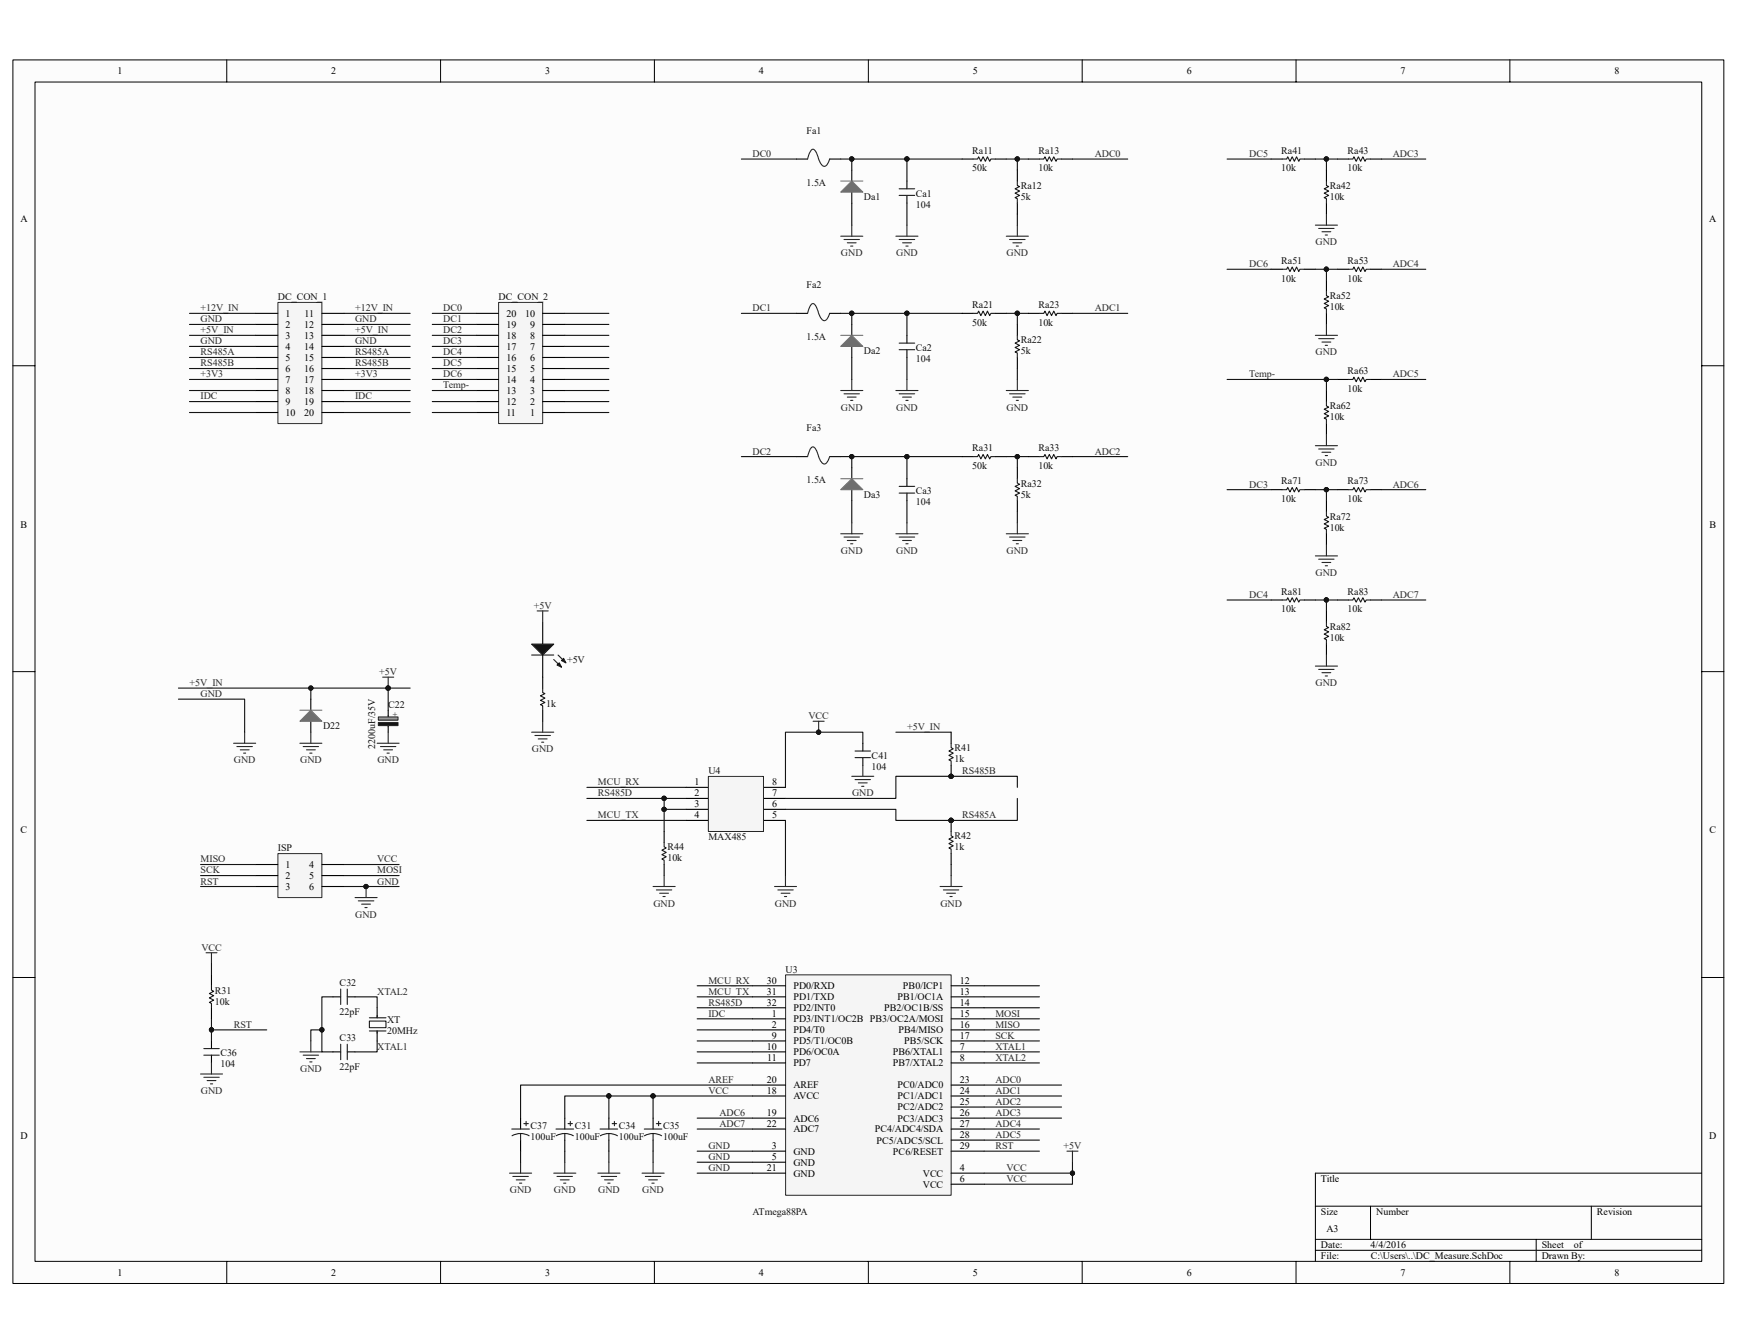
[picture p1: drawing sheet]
<svg xmlns="http://www.w3.org/2000/svg" width="279mm" height="216mm" viewBox="0 0 279 216" stroke-linecap="round" stroke-linejoin="round" font-family="sans-serif">
<path d="M2.1 9.7h275.2v196.6h-275.2z" fill="#fcfcfc"/>
<path d="M2.1 9.6h275.2v196.7h-275.2z" fill="none" stroke="#000" stroke-width=".16"/>
<path d="M5.7 13.2h268v189.6h-268z" fill="#fcfcfc"/>
<g fill="none" stroke="#000" stroke-width=".16">
<path d="M5.6 13.2h268.1v189.6h-268.1zM36.5 9.6v3.6M70.9 9.6v3.6M105.3 9.6v3.6M139.7 9.6v3.6M174.1 9.6v3.6M208.5 9.6v3.6M242.9 9.6v3.6M2.1 58.8h3.5M273.7 58.8h3.6M2.1 108h3.5M273.7 108h3.6"/>
<path d="M2.1 157.1h3.5M273.7 157.1h3.6M211.6 193.9h62.1M211.6 199.2h62.1M220.5 193.9v5.3M247.1 199.2v3.6M256 193.9v5.3M273.7 188.6h-62.1v14.2M36.5 202.8v3.5M70.9 202.8v3.5M105.3 202.8v3.5M139.7 202.8v3.5"/>
<path d="M174.1 202.8v3.5M208.5 202.8v3.5M211.6 201h62.1M242.9 202.8v3.5"/>
</g>
<path d="M126.4 156.7h26.6v35.5h-26.6z" fill="#f5f5f5"/>
<path d="M126.4 156.7h26.6v35.5h-26.6z" fill="none" stroke="#262626" stroke-width=".16"/>
<g fill="none" stroke="#000" stroke-width=".18">
<path d="M121 158.5h5.3M153 158.5h5.3M53.6 160.3h1.2M53.6 169.1h1.2M55.9 160.3h1.2M55.9 169.1h1.2M60.7 162v1.6M60.7 165.7v1.6M90.8 179.7v1.8M97.9 179.7v1.8M105.1 179.7v1.8M121 160.3h5.3"/>
<path d="M121 162h5.3M121 163.8h5.3M121 165.6h5.3M121 167.3h5.3M121 169.1h5.3M121 170.9h5.3M121 174.4h5.3M121 176.2h5.3M121 179.7h5.3M153 160.3h5.3M153 162h5.3M153 163.8h5.3"/>
<path d="M153 165.6h5.3M153 167.3h5.3M153 169.1h5.3M153 170.9h5.3M153 174.4h5.3M153 176.2h5.3M153 179.7h5.3M153 178h5.3M90.8 183.3v1.8M97.9 183.3v1.8M105.1 183.3v1.8M121 181.5h5.3"/>
<path d="M121 185.1h5.3M121 188.6h5.3M121 186.8h5.3M153 181.5h5.3M153 183.3h5.3M153 185.1h5.3M153 188.6h5.3M153 190.4h5.3"/>
</g>
<g fill="none" stroke="#0e0e0e" stroke-width=".18">
<path d="M112.1 158.5h8.9M158.3 158.5h8.9M50 167.3v-1.7h1.8v3.5h1.8M53.6 160.3h-1.8v5.3M57.1 160.3h3.6v1.7M60.7 167.3v1.8h-3.6M112.1 160.3h8.9M112.1 162h8.9M112.1 163.8h8.9M112.1 165.6h8.9M112.1 169.1h8.9M112.1 170.9h8.9"/>
<path d="M112.1 167.3h8.9M112.1 179.7h8.9M158.3 160.3h8.9M158.3 162h8.9M158.3 163.8h8.9M158.3 165.6h8.9M158.3 169.1h8.9M158.3 170.9h8.9M90.8 185.1v1.7M97.9 185.1v1.7M105.1 185.1v1.7M112.1 181.5h8.9"/>
<path d="M112.1 185.1h8.9M112.1 186.8h8.9M112.1 188.6h8.9M158.3 181.5h8.9M158.3 185.1h8.9M158.3 183.3h8.9M172.5 186.8v1.8h-14.2M172.5 188.6v1.8h-14.2"/>
</g>
<g fill="none" stroke="#262626" stroke-width=".18">
<path d="M48.2 169.1h3.6M48.8 169.6h2.4M49.3 170.2h1.4M49.8 170.7h.4M50 167.3v1.8M89.1 188.6h3.5M89.6 189.1h2.5M90.1 189.7h1.4M90.7 190.2h.3M90.8 186.8v1.8M96.2 188.6h3.5M96.7 189.1h2.5"/>
<path d="M97.2 189.7h1.5M97.8 190.2h.3M97.9 186.8v1.8M103.3 188.6h3.5M103.8 189.1h2.5M104.3 189.7h1.4M104.9 190.2h.3M105.1 186.8v1.8"/>
</g>
<g fill="none" stroke="#1c1c1c" stroke-width=".18">
<path d="M54.8 159v2.5M55.9 159v2.5M54.8 167.9v2.4M55.9 167.9v2.4M59.4 164.1h2.7v1.1h-2.7zM59.4 165.7h2.7M59.4 163.6h2.7M60.7 163.3v.3M60.7 165.7v.4M89.4 181.5h2.9M89.5 182.6l.6-.3 .7-.1 .8 .1 .6 .3M90.8 182.2v1.1"/>
<path d="M91.4 180.6h.7M91.7 180.3v.7M96.5 181.5h2.9M96.6 182.6l.6-.3 .7-.1 .8 .1 .6 .3M97.9 182.2v1.1M98.5 180.6h.7M98.8 180.3v.7M103.6 181.5h2.9M103.7 182.6l.6-.3 .7-.1 .8 .1 .6 .3M105.1 182.2v1.1M105.6 180.6h.7M105.9 180.3v.7"/>
</g>
<g fill="#0e0e0e" stroke="#0e0e0e" stroke-width=".16">
<circle cx="51.8" cy="165.6" r=".34"/>
<circle cx="172.5" cy="188.6" r=".34"/>
</g>
<path d="M44.7 137.2h7.1v7.1h-7.1z" fill="#f5f5f5"/>
<path d="M44.7 137.2h7.1v7.1h-7.1z" fill="none" stroke="#262626" stroke-width=".16"/>
<path d="M62.4 114.2v1.4M62.4 116.3v1.4M41.1 139h3.6M51.8 139h3.5M41.1 140.8h3.6M41.1 142.5h3.6M51.8 140.8h3.5M51.8 142.5h3.5" fill="none" stroke="#000" stroke-width=".18"/>
<path d="M32.3 139h8.8M55.3 139h8.9M32.3 140.8h8.8M32.3 142.5h8.8M55.3 140.8h8.9M55.3 142.5h8.9M158.3 167.3h8.9" fill="none" stroke="#0e0e0e" stroke-width=".18"/>
<circle cx="58.9" cy="142.5" r=".35" fill="#0e0e0e" stroke="#0e0e0e" stroke-width=".16"/>
<path d="M57.1 144.3h3.6M57.6 144.8h2.5M58.2 145.4h1.4M58.7 145.9h.4M58.9 142.5v1.8" fill="none" stroke="#262626" stroke-width=".18"/>
<path d="M60.9 115.3h3.1v.5h-3.1z" fill="#969696"/>
<path d="M60.9 115.3h3.1v.5h-3.1z" fill="none" stroke="#262626" stroke-width=".16"/>
<path d="M60.9 116.2h3.1v.4h-3.1z" fill="#0e0e0e"/>
<path d="M60.9 116.1h3.1v.5h-3.1z" fill="none" stroke="#262626" stroke-width=".16"/>
<path d="M37.6 119.5h3.5M39.3 117.7v1.8M60.7 119.5h3.5M61.6 108.9h1.7M62.4 108.9v1.7M62.4 117.7v1.8M38.1 120h2.5M38.7 120.5h1.4M39.2 121.1h.3M61.2 120h2.5M61.7 120.5h1.4M62.3 121.1h.3" fill="none" stroke="#262626" stroke-width=".18"/>
<circle cx="62.4" cy="110.6" r=".35" fill="#0e0e0e" stroke="#0e0e0e" stroke-width=".16"/>
<path d="M50 112.4v1.8M50 116v1.7" fill="none" stroke="#000" stroke-width=".18"/>
<path d="M50 114.2l1.8 1.8h-3.6z" fill="#717171"/>
<path d="M48.2 114.2h3.6M50 114.2l1.8 1.8h-3.6z" fill="none" stroke="#717171" stroke-width=".18"/>
<path d="M48.2 119.5h3.6M50 117.7v1.8M48.8 120h2.4M49.3 120.5h1.4M49.8 121.1h.4" fill="none" stroke="#262626" stroke-width=".18"/>
<path d="M50 110.6v1.8" fill="none" stroke="#0e0e0e" stroke-width=".18"/>
<circle cx="50" cy="110.6" r=".34" fill="#0e0e0e" stroke="#0e0e0e" stroke-width=".16"/>
<path d="M87.3 100v3.5M87.3 105.3v3.6" fill="none" stroke="#000" stroke-width=".18"/>
<path d="M85.5 103.5h3.6l-1.8 1.8z" fill="#1c1c1c"/>
<path d="M85.5 103.5h3.6l-1.8 1.8zM89.1 106l1.2 1.3M89.8 105.3l1.2 1.3" fill="none" stroke="#1c1c1c" stroke-width=".18"/>
<path d="M90 106.6l.3 .7-.7-.4z" fill="#1c1c1c"/>
<path d="M90 106.6l.3 .7-.7-.4z" fill="none" stroke="#1c1c1c" stroke-width=".18"/>
<path d="M90.7 105.8l.3 .8-.7-.4z" fill="#1c1c1c"/>
<path d="M85.5 105.3h3.6M87.3 110.6v.7l.4 .2-.8 .4 .8 .3-.8 .4 .8 .3-.8 .4 .4 .2v.7M90.7 105.8l.3 .8-.7-.4z" fill="none" stroke="#1c1c1c" stroke-width=".18"/>
<path d="M87.3 108.9v1.7M87.3 114.2v1.8M110.4 126.6h3.5M110.4 128.4h3.5M110.4 130.1h3.5M110.4 131.9h3.5M115.2 127.5h1.9M122.8 126.6h3.5M122.8 128.4h3.5M122.8 130.1h3.5M122.8 131.9h3.5" fill="none" stroke="#000" stroke-width=".18"/>
<path d="M86.4 98.2h1.8M87.3 98.2v1.8M85.5 117.7h3.6M86 118.2h2.5M86.6 118.8h1.4M87.1 119.3h.4M87.3 116v1.7" fill="none" stroke="#262626" stroke-width=".18"/>
<path d="M114 124.8h8.8v8.9h-8.8z" fill="#f5f5f5"/>
<path d="M113.9 124.8h8.9v8.9h-8.9z" fill="none" stroke="#262626" stroke-width=".16"/>
<g fill="none" stroke="#262626" stroke-width=".18">
<path d="M130.8 116h1.8M131.7 116v1.7M137 124.8h3.5M137.5 125.3h2.5M138.1 125.9h1.4M138.6 126.4h.4M138.8 123v1.8M33.1 153.2h1.8M34 153.2v1.7M105.1 142.5h3.5M105.6 143.1h2.5M106.1 143.6h1.4"/>
<path d="M106.6 144.1h.4M106.8 140.8v1.7M124.6 142.5h3.5M125.1 143.1h2.5M125.6 143.6h1.5M126.2 144.1h.3M126.3 140.8v1.7M151.2 142.5h3.6M151.7 143.1h2.5M152.3 143.6h1.4M152.8 144.1h.4M153 140.8v1.7"/>
<path d="M32.3 172.7h3.5M32.8 173.2h2.5M33.3 173.7h1.4M33.8 174.2h.4M34 170.9v1.8M171.6 185.1h1.8M172.5 185.1v1.7"/>
</g>
<g fill="#0e0e0e" stroke="#0e0e0e" stroke-width=".16">
<circle cx="131.7" cy="117.7" r=".34"/>
<circle cx="153" cy="124.8" r=".35"/>
<circle cx="153" cy="131.9" r=".35"/>
<circle cx="106.8" cy="130.1" r=".35"/>
<circle cx="106.8" cy="128.3" r=".35"/>
<circle cx="62.4" cy="110.6" r=".35"/>
<circle cx="34" cy="165.6" r=".34"/>
</g>
<path d="M138.8 119.5v1.2M153 117.7v1.8M106.8 133.7v1.7M106.8 139v1.8M138.8 121.8v1.2M153 123v1.8M153 131.9v1.8M153 137.2v1.8M34 156.7v1.8M34 162v1.8M34 167.3v1.3M34 169.6v1.3" fill="none" stroke="#000" stroke-width=".18"/>
<path d="M153 119.5v.7l.3 .2-.7 .3 .7 .4-.7 .3 .7 .4-.7 .4 .4 .1v.7M106.8 135.4v.7l.4 .2-.7 .4 .7 .3-.7 .4 .7 .3-.7 .4 .3 .2v.7M137.5 121.8h2.5M137.5 120.7h2.5M153 133.7v.7l.3 .2-.7 .3 .7 .4-.7 .3 .7 .4-.7 .3 .4 .2v.7M34 158.5v.7l.4 .2-.7 .3 .7 .4-.7 .3 .7 .4-.7 .3 .3 .2v.7M32.8 169.6h2.5M32.8 168.6h2.5" fill="none" stroke="#1c1c1c" stroke-width=".18"/>
<g fill="none" stroke="#0e0e0e" stroke-width=".18">
<path d="M62.4 110.6v3.6M138.8 119.5v-1.8h-12.5v8.9M94.4 126.6h16M94.4 131.9h16M94.4 128.4h12.4M110.4 130.1h-3.6v3.6M110.4 128.4h-3.6v1.7M126.3 131.9v8.9M153 139v1.8M163.6 126.6v-1.8h-19.5v3.6h-17.8M163.6 128.4v3.5h-19.5v-1.8h-17.8M34 154.9v1.8"/>
<path d="M34 163.8v3.5M34 165.6h8.9"/>
</g>
<path d="M80.2 48.6h7.1v19.5h-7.1z" fill="#f5f5f5"/>
<path d="M80.2 48.6h7.1v19.5h-7.1z" fill="none" stroke="#262626" stroke-width=".16"/>
<g fill="none" stroke="#000" stroke-width=".18">
<path d="M76.6 59.2h3.6M76.6 57.5h3.6M76.6 55.7h3.6M76.6 53.9h3.6M76.6 52.2h3.6M76.6 50.4h3.6M87.3 59.2h3.5M87.3 57.5h3.5M87.3 55.7h3.5M87.3 53.9h3.5M87.3 52.2h3.5M87.3 50.4h3.5"/>
<path d="M76.6 66.3h3.6M76.6 64.6h3.6M76.6 62.8h3.6M76.6 61h3.6M87.3 66.3h3.5M87.3 64.6h3.5M87.3 62.8h3.5M87.3 61h3.5"/>
</g>
<g fill="none" stroke="#0e0e0e" stroke-width=".18">
<path d="M55.3 53.9h10.7M55.3 55.7h10.7M55.3 57.5h10.7M55.3 59.2h10.7M55.3 50.4h10.7M55.3 52.2h10.7M69.5 53.9h7.1M69.5 55.7h7.1M69.5 57.5h7.1M69.5 59.2h7.1M69.5 50.4h7.1M69.5 52.2h7.1"/>
<path d="M90.8 53.9h7.1M90.8 55.7h7.1M90.8 57.5h7.1M90.8 59.2h7.1M90.8 50.4h7.1M90.8 52.2h7.1M69.5 61h7.1M69.5 62.8h7.1M69.5 64.6h7.1M69.5 66.3h7.1M90.8 61h7.1M90.8 62.8h7.1"/>
<path d="M90.8 64.6h7.1M90.8 66.3h7.1M28.7 112.4h10.6v5.3"/>
</g>
<path d="M44.7 48.6h7.1v19.5h-7.1z" fill="#f5f5f5"/>
<path d="M44.7 48.6h7.1v19.5h-7.1z" fill="none" stroke="#262626" stroke-width=".16"/>
<g fill="none" stroke="#000" stroke-width=".18">
<path d="M128.1 25.6h1.8M133.5 25.6h1.7M137 27.3v1.8M137 30.9v1.8M41.1 50.4h3.6M41.1 52.2h3.6M41.1 53.9h3.6M41.1 55.7h3.6M41.1 57.5h3.6M41.1 59.2h3.6M51.8 50.4h3.5M51.8 52.2h3.5"/>
<path d="M51.8 53.9h3.5M51.8 55.7h3.5M51.8 57.5h3.5M51.8 59.2h3.5M41.1 61h3.6M41.1 62.8h3.6M41.1 64.6h3.6M41.1 66.3h3.6M51.8 61h3.5M51.8 62.8h3.5M51.8 64.6h3.5M51.8 66.3h3.5"/>
<path d="M83.7 179.7v1.8M83.7 183.3v1.8"/>
</g>
<g fill="none" stroke="#0e0e0e" stroke-width=".18">
<path d="M30.5 50.4h10.6M30.5 52.2h10.6M30.5 53.9h10.6M30.5 55.7h10.6M30.5 57.5h10.6M30.5 59.2h10.6M30.5 64.6h10.6M30.5 62.8h10.6M30.5 61h10.6M30.5 66.3h10.6M55.3 64.6h10.7M55.3 62.8h10.7"/>
<path d="M55.3 61h10.7M55.3 66.3h10.7M144.1 117.7h8.9M97.9 176.2v3.5M105.1 176.2v3.5M121 176.2h-30.2v3.5M121 174.4h-37.3v5.3M158.3 174.4h12.5M158.3 176.2h12.5M158.3 178h12.5M158.3 179.7h12.5M83.7 185.1v1.7"/>
</g>
<g fill="#0e0e0e" stroke="#0e0e0e" stroke-width=".16">
<circle cx="97.9" cy="176.2" r=".35"/>
<circle cx="105" cy="176.2" r=".35"/>
</g>
<path d="M82.3 181.5h2.9M82.4 182.6l.6-.3 .7-.1 .8 .1 .6 .3M83.7 182.2v1.1M84.3 180.6h.7M84.6 180.3v.7" fill="none" stroke="#1c1c1c" stroke-width=".18"/>
<path d="M129.9 25.6l.2-.6a1.33 1.33 0 0 1 .7-1 2.83 2.83 0 0 1 .9 1.6l.4 .8a.59 .59 0 0 0 .6 .4 .59 .59 0 0 0 .5-.6l.3-.6M82 188.6h3.5M82.5 189.1h2.5M83 189.7h1.5M83.6 190.2h.3M83.7 186.8v1.8" fill="none" stroke="#262626" stroke-width=".18"/>
<path d="M135.2 30.9l1.8-1.8 1.8 1.8z" fill="#717171"/>
<path d="M135.2 30.9l1.8-1.8 1.8 1.8zM135.2 29.1h3.6" fill="none" stroke="#717171" stroke-width=".18"/>
<path d="M145.9 29.1v1.3M145.9 31.4v1.3M128.1 50.4h1.8M133.5 50.4h1.7M137 52.2v1.7M137 55.7v1.8" fill="none" stroke="#000" stroke-width=".18"/>
<path d="M144.6 31.4h2.5M144.6 30.4h2.5" fill="none" stroke="#1c1c1c" stroke-width=".18"/>
<g fill="none" stroke="#262626" stroke-width=".18">
<path d="M135.2 38h3.6M135.8 38.5h2.4M136.3 39h1.4M136.8 39.6h.4M137 36.2v1.8M144.1 38h3.6M144.6 38.5h2.5M145.2 39h1.4M145.7 39.6h.4M145.9 36.2v1.8M161.9 38h3.5M162.4 38.5h2.5"/>
<path d="M162.9 39h1.5M163.5 39.6h.3M163.6 36.2v1.8M129.9 50.4l.2-.6a1.34 1.34 0 0 1 .7-1 2.89 2.89 0 0 1 .9 1.6l.4 .8a.59 .59 0 0 0 .6 .4 .59 .59 0 0 0 .5-.6l.3-.6"/>
</g>
<path d="M119.3 25.6h8.8M137 25.6v1.7M137 32.7v3.5M145.9 32.7v3.5M145.9 25.6v3.5M163.6 25.6v1.7M163.6 34.4v1.8M172.5 25.6h8.9" fill="none" stroke="#0e0e0e" stroke-width=".18"/>
<g fill="#0e0e0e" stroke="#0e0e0e" stroke-width=".16">
<circle cx="145.9" cy="25.6" r=".35"/>
<circle cx="137" cy="25.6" r=".35"/>
<circle cx="163.6" cy="25.6" r=".35"/>
</g>
<path d="M135.2 55.7l1.8-1.8 1.8 1.8z" fill="#717171"/>
<path d="M135.2 55.7l1.8-1.8 1.8 1.8zM135.2 53.9h3.6" fill="none" stroke="#717171" stroke-width=".18"/>
<path d="M145.9 53.9v1.3M145.9 56.2v1.3M128.1 73.4h1.8M133.5 73.4h1.7M137 75.2v1.8M137 78.7v1.8" fill="none" stroke="#000" stroke-width=".18"/>
<path d="M144.6 56.2h2.5M144.6 55.2h2.5" fill="none" stroke="#1c1c1c" stroke-width=".18"/>
<g fill="none" stroke="#262626" stroke-width=".18">
<path d="M129.9 73.4a2.53 2.53 0 0 1 .8-1.6h.1a2.6 2.6 0 0 1 .9 1.6 1.56 1.56 0 0 0 1 1.2 1.65 1.65 0 0 0 .8-1.2M135.2 62.8h3.6M135.8 63.3h2.4M136.3 63.8h1.4M136.8 64.4h.4M137 61v1.8M144.1 62.8h3.6M144.6 63.3h2.5M145.2 63.8h1.4M145.7 64.4h.4M145.9 61v1.8M161.9 62.8h3.5"/>
<path d="M162.4 63.3h2.5M162.9 63.8h1.5M163.5 64.4h.3M163.6 61v1.8"/>
</g>
<path d="M119.3 50.4h8.8M137 50.4v1.8M137 57.5v3.5M145.9 57.5v3.5M145.9 50.4v3.5M163.6 50.4v1.8M163.6 59.2v1.8M172.5 50.4h8.9" fill="none" stroke="#0e0e0e" stroke-width=".18"/>
<g fill="#0e0e0e" stroke="#0e0e0e" stroke-width=".16">
<circle cx="145.9" cy="50.4" r=".35"/>
<circle cx="137" cy="50.4" r=".35"/>
<circle cx="163.6" cy="50.4" r=".35"/>
</g>
<path d="M135.2 78.7l1.8-1.7 1.8 1.7z" fill="#717171"/>
<path d="M135.2 78.7l1.8-1.7 1.8 1.7zM135.2 77h3.6" fill="none" stroke="#717171" stroke-width=".18"/>
<g fill="none" stroke="#262626" stroke-width=".18">
<path d="M211.6 36.2h3.5M212.1 36.7h2.5M212.6 37.3h1.5M213.2 37.8h.3M213.4 34.4v1.8M211.6 53.9h3.5M212.1 54.4h2.5M212.6 55h1.5M213.2 55.5h.3M213.4 52.2v1.7M211.6 71.6h3.5M212.1 72.2h2.5"/>
<path d="M212.6 72.7h1.5M213.2 73.2h.3M213.4 69.9v1.7M135.2 85.8h3.6M135.8 86.3h2.4M136.3 86.9h1.4M136.8 87.4h.4M137 84.1v1.7M144.1 85.8h3.6M144.6 86.3h2.5M145.2 86.9h1.4M145.7 87.4h.4"/>
<path d="M145.9 84.1v1.7M161.9 85.8h3.5M162.4 86.3h2.5M162.9 86.9h1.5M163.5 87.4h.3M163.6 84.1v1.7M211.6 89.4h3.5M212.1 89.9h2.5M212.6 90.4h1.5M213.2 91h.3M213.4 87.6v1.8M211.6 107.1h3.5"/>
<path d="M212.1 107.6h2.5M212.6 108.1h1.5M213.2 108.7h.3M213.4 105.3v1.8"/>
</g>
<g fill="none" stroke="#0e0e0e" stroke-width=".18">
<path d="M135.2 25.6h19.6M161.9 25.6h3.5M197.4 25.6h7.1M211.6 25.6h3.5M213.4 25.6v1.7M222.2 25.6h7.1M135.2 50.4h19.6M161.9 50.4h3.5M197.4 43.3h7.1M211.6 43.3h3.5M213.4 43.3v1.8M222.2 43.3h7.1"/>
<path d="M119.3 73.4h8.8M135.2 73.4h19.6M137 73.4v1.8M145.9 73.4v3.6M161.9 73.4h3.5M163.6 73.4v1.8M172.5 73.4h8.9M197.4 61h17.7M197.4 78.7h7.1M211.6 78.7h3.5M213.4 61v1.8M213.4 78.7v1.8"/>
<path d="M222.2 78.7h7.1M222.2 61h7.1M137 80.5v3.6M145.9 80.5v3.6M163.6 82.3v1.8M197.4 96.5h7.1M211.6 96.5h3.5M213.4 96.5v1.7M222.2 96.5h7.1M28.7 110.6h37.3"/>
</g>
<g fill="#0e0e0e" stroke="#0e0e0e" stroke-width=".16">
<circle cx="145.9" cy="73.4" r=".34"/>
<circle cx="137" cy="73.4" r=".35"/>
<circle cx="163.6" cy="73.4" r=".34"/>
<circle cx="145.9" cy="25.6" r=".35"/>
<circle cx="137" cy="25.6" r=".35"/>
<circle cx="163.6" cy="25.6" r=".35"/>
<circle cx="145.9" cy="50.4" r=".35"/>
<circle cx="137" cy="50.4" r=".35"/>
<circle cx="163.6" cy="50.4" r=".35"/>
<circle cx="213.4" cy="78.7" r=".35"/>
<circle cx="213.3" cy="61" r=".35"/>
<circle cx="213.3" cy="43.3" r=".35"/>
<circle cx="213.3" cy="25.6" r=".35"/>
<circle cx="213.3" cy="96.4" r=".35"/>
<circle cx="50" cy="110.6" r=".34"/>
<circle cx="62.4" cy="110.6" r=".35"/>
</g>
<g fill="none" stroke="#000" stroke-width=".18">
<path d="M154.8 25.6h1.7M160.1 25.6h1.8M163.6 27.3v1.8M163.6 32.7v1.7M165.4 25.6h1.8M170.8 25.6h1.7M204.5 25.6h1.7M209.8 25.6h1.8M213.4 27.3v1.8M213.4 32.7v1.7M215.1 25.6h1.8M220.5 25.6h1.7"/>
<path d="M154.8 50.4h1.7M160.1 50.4h1.8M163.6 52.2v1.7M163.6 57.5v1.7M165.4 50.4h1.8M170.8 50.4h1.7M204.5 43.3h1.7M209.8 43.3h1.8M213.4 45.1v1.7M213.4 50.4v1.8M215.1 43.3h1.8M220.5 43.3h1.7"/>
<path d="M145.9 77v1.2M145.9 79.3v1.2M154.8 73.4h1.7M160.1 73.4h1.8M163.6 75.2v1.8M165.4 73.4h1.8M170.8 73.4h1.7M204.5 78.7h1.7M209.8 78.7h1.8M213.4 62.8v1.8M213.4 68.1v1.8M215.1 61h1.8"/>
<path d="M215.1 78.7h1.8M220.5 61h1.7M220.5 78.7h1.7M163.6 80.5v1.8M204.5 96.5h1.7M209.8 96.5h1.8M213.4 80.5v1.8M213.4 85.8v1.8M213.4 98.2v1.8M215.1 96.5h1.8M220.5 96.5h1.7M213.4 103.5v1.8"/>
</g>
<g fill="none" stroke="#1c1c1c" stroke-width=".18">
<path d="M156.5 25.6h.7l.2-.4 .4 .7 .3-.7 .4 .7 .3-.7 .4 .7 .2-.3h.7M163.6 29.1v.7l.4 .2-.7 .4 .7 .3-.7 .4 .7 .3-.7 .4 .3 .1v.8M167.2 25.6h.7l.2-.4 .3 .7 .4-.7 .3 .7 .4-.7 .4 .7 .1-.3h.8M206.2 25.6h.8l.1-.4 .4 .7 .4-.7 .3 .7 .4-.7 .3 .7 .2-.3h.7M213.4 29.1v.7l.3 .2-.7 .4 .7 .3-.7 .4 .7 .3-.7 .4 .4 .1v.8M216.9 25.6h.7l.2-.4 .3 .7 .4-.7 .4 .7 .3-.7 .4 .7 .2-.3h.7M156.5 50.4h.7l.2-.4 .4 .7 .3-.7 .4 .7 .3-.7 .4 .7 .2-.3h.7M163.6 53.9v.7l.4 .2-.7 .4 .7 .3-.7 .4 .7 .3-.7 .4 .3 .1v.8M167.2 50.4h.7l.2-.4 .3 .7 .4-.7 .3 .7 .4-.7 .4 .7 .1-.3h.8M206.2 43.3h.8l.1-.4 .4 .7 .4-.7 .3 .7 .4-.7 .3 .7 .2-.3h.7M213.4 46.8v.7l.3 .2-.7 .4 .7 .3-.7 .4 .7 .3-.7 .4 .4 .2v.7M216.9 43.3h.7l.2-.4 .3 .7 .4-.7 .4 .7 .3-.7 .4 .7 .2-.3h.7"/>
<path d="M144.6 79.3h2.5M144.6 78.2h2.5M156.5 73.4h.7l.2-.3 .4 .7 .3-.7 .4 .7 .3-.7 .4 .7 .2-.4h.7M163.6 77v.7l.4 .2-.7 .3 .7 .3-.7 .4 .7 .4-.7 .3 .3 .2v.7M167.2 73.4h.7l.2-.3 .3 .7 .4-.7 .3 .7 .4-.7 .4 .7 .1-.4h.8M206.2 78.7h.8l.1-.3 .4 .7 .4-.7 .3 .7 .4-.7 .3 .7 .2-.4h.7M213.4 64.6v.7l.3 .1-.7 .4 .7 .3-.7 .4 .7 .4-.7 .3 .4 .2v.7M216.9 61h.7l.2-.4 .3 .8 .4-.8 .4 .8 .3-.8 .4 .8 .2-.4h.7M216.9 78.7h.7l.2-.3 .3 .7 .4-.7 .4 .7 .3-.7 .4 .7 .2-.4h.7M206.2 96.5h.8l.1-.4 .4 .7 .4-.7 .3 .7 .4-.7 .3 .7 .2-.3h.7M213.4 82.3v.7l.3 .2-.7 .3 .7 .4-.7 .3 .7 .4-.7 .3 .4 .2v.7M213.4 100v.7l.3 .2-.7 .3 .7 .4-.7 .3 .7 .4-.7 .4 .4 .1v.7"/>
<path d="M216.9 96.5h.7l.2-.4 .3 .7 .4-.7 .4 .7 .3-.7 .4 .7 .2-.3h.7"/>
</g>
<g font-size="1.6">
<text x="18.9" y="11.9">1</text>
<text x="53.3" y="11.9">2</text>
<text x="87.7" y="11.9">3</text>
<text x="122.1" y="11.9">4</text>
<text x="156.5" y="11.9">5</text>
<text x="190.9" y="11.9">6</text>
<text x="225.3" y="11.9">7</text>
<text x="259.7" y="11.9">8</text>
<text x="3.3" y="35.6">A</text>
<text x="274.9" y="35.6">A</text>
<text x="45.9" y="50.9">1</text>
<text x="45.9" y="52.7">2</text>
<text x="48.9" y="52.7">12</text>
<text x="49" y="50.9">11</text>
<text x="81.4" y="52.7">19</text>
<text x="81.4" y="50.9">20</text>
<text x="84.5" y="50.9">10</text>
<text x="85.3" y="52.7">9</text>
<text x="45.9" y="54.5">3</text>
<text x="45.9" y="56.2">4</text>
<text x="45.9" y="58">5</text>
<text x="45.9" y="59.8">6</text>
<text x="48.9" y="54.5">13</text>
<text x="48.9" y="56.2">14</text>
<text x="48.9" y="58">15</text>
<text x="48.9" y="59.8">16</text>
<text x="81.4" y="59.8">15</text>
<text x="81.4" y="58">16</text>
<text x="81.4" y="56.2">17</text>
<text x="81.4" y="54.5">18</text>
<text x="85.3" y="59.8">5</text>
<text x="85.3" y="58">6</text>
<text x="85.3" y="56.2">7</text>
<text x="85.3" y="54.5">8</text>
<text x="45.9" y="61.6">7</text>
<text x="45.9" y="63.3">8</text>
<text x="45.9" y="65.1">9</text>
<text x="48.9" y="61.6">17</text>
<text x="48.9" y="63.3">18</text>
<text x="48.9" y="65.1">19</text>
<text x="81.4" y="65.1">12</text>
<text x="81.4" y="63.3">13</text>
<text x="81.4" y="61.6">14</text>
<text x="85.3" y="65.1">2</text>
<text x="85.3" y="63.3">3</text>
<text x="85.3" y="61.6">4</text>
<text x="45.9" y="66.9">10</text>
<text x="48.9" y="66.9">20</text>
<text x="81.4" y="66.9">11</text>
<text x="85.3" y="66.9">1</text>
<text x="3.3" y="84.8">B</text>
<text x="275" y="84.8">B</text>
<text x="111.7" y="126.2">1</text>
<text x="111.7" y="128">2</text>
<text x="111.7" y="129.8">3</text>
<text x="111.7" y="131.6">4</text>
<text x="124.2" y="129.8">6</text>
<text x="124.2" y="131.6">5</text>
<text x="124.2" y="126.2">8</text>
<text x="124.2" y="128">7</text>
<text x="3.3" y="134">C</text>
<text x="275" y="134">C</text>
<text x="45.9" y="139.5">1</text>
<text x="45.9" y="141.3">2</text>
<text x="45.9" y="143.1">3</text>
<text x="49.7" y="139.5">4</text>
<text x="49.7" y="141.3">5</text>
<text x="49.7" y="143.1">6</text>
<text x="123.3" y="158.1">30</text>
<text x="123.3" y="159.9">31</text>
<text x="123.3" y="161.7">32</text>
<text x="127.6" y="159">PD0/RXD</text>
<text x="127.6" y="160.8">PD1/TXD</text>
<text x="144.4" y="160.8">PB1/OC1A</text>
<text x="145.2" y="159">PB0/ICP1</text>
<text x="154.4" y="158.1">12</text>
<text x="154.4" y="159.9">13</text>
<text x="154.4" y="161.7">14</text>
<text x="124.1" y="163.4">1</text>
<text x="124.1" y="165.2">2</text>
<text x="124.1" y="167">9</text>
<text x="127.6" y="162.6">PD2/INT0</text>
<text x="127.6" y="164.3">PD3/INT1/OC2B PB3/OC2A/MOSI</text>
<text x="127.6" y="166.1">PD4/T0</text>
<text x="127.6" y="167.9">PD5/T1/OC0B</text>
<text x="142.2" y="162.6">PB2/OC1B/SS</text>
<text x="144.5" y="166.1">PB4/MISO</text>
<text x="145.4" y="167.9">PB5/SCK</text>
<text x="154.4" y="167">17</text>
<text x="154.4" y="165.2">16</text>
<text x="154.4" y="163.4">15</text>
<text x="123.3" y="168.8">10</text>
<text x="123.4" y="170.5">11</text>
<text x="127.6" y="169.7">PD6/OC0A</text>
<text x="127.6" y="171.4">PD7</text>
<text x="143.6" y="169.7">PB6/XTAL1</text>
<text x="143.6" y="171.4">PB7/XTAL2</text>
<text x="154.4" y="168.8">7</text>
<text x="154.4" y="170.5">8</text>
<text x="123.3" y="174.1">20</text>
<text x="123.3" y="175.9">18</text>
<text x="123.3" y="179.4">19</text>
<text x="127.6" y="175">AREF</text>
<text x="127.6" y="176.7">AVCC</text>
<text x="144.4" y="175">PC0/ADC0</text>
<text x="144.4" y="176.7">PC1/ADC1</text>
<text x="144.4" y="178.5">PC2/ADC2</text>
<text x="154.4" y="174.1">23</text>
<text x="154.4" y="175.9">24</text>
<text x="154.4" y="177.6">25</text>
<text x="154.4" y="179.4">26</text>
<text x="3.3" y="183.2">D</text>
<text x="123.3" y="181.2">22</text>
<text x="124.1" y="184.7">3</text>
<text x="127.6" y="180.3">ADC6</text>
<text x="127.6" y="182.1">ADC7</text>
<text x="127.6" y="185.6">GND</text>
<text x="140.7" y="182.1">PC4/ADC4/SDA</text>
<text x="141" y="183.8">PC5/ADC5/SCL</text>
<text x="143.6" y="185.6">PC6/RESET</text>
<text x="144.4" y="180.3">PC3/ADC3</text>
<text x="154.4" y="181.2">27</text>
<text x="154.4" y="182.9">28</text>
<text x="154.4" y="184.7">29</text>
<text x="274.9" y="183.2">D</text>
<text x="123.3" y="188.3">21</text>
<text x="124.1" y="186.5">5</text>
<text x="127.6" y="187.4">GND</text>
<text x="127.6" y="189.1">GND</text>
<text x="148.5" y="189.1">VCC</text>
<text x="148.5" y="190.9">VCC</text>
<text x="154.4" y="188.3">4</text>
<text x="154.4" y="190">6</text>
<text x="212.5" y="190">Title</text>
<text x="212.5" y="195.3">Size</text>
<text x="221.4" y="195.3">Number</text>
<text x="256.9" y="195.3">Revision</text>
<text x="212.5" y="200.7">Date:</text>
<text x="212.5" y="202.4">File:</text>
<text x="213.4" y="198">A3</text>
<text x="220.5" y="200.7">4/4/2016</text>
<text x="220.5" y="202.4">C:\Users\..\DC_Measure.SchDoc</text>
<text x="248" y="202.4">Drawn By:</text>
<text x="248" y="200.7">Sheet</text>
<text x="253.2" y="200.7">of</text>
<text x="18.9" y="205.1">1</text>
<text x="53.3" y="205.1">2</text>
<text x="87.7" y="205.1">3</text>
<text x="122.1" y="205.1">4</text>
<text x="156.5" y="205.1">5</text>
<text x="190.9" y="205.1">6</text>
<text x="225.3" y="205.1">7</text>
<text x="259.7" y="205.1">8</text>
</g>
<g font-size="1.6" fill="#0e0e0e">
<text x="129.7" y="21.5">Fa1</text>
<text x="129.7" y="29.8">1.5A</text>
<text x="156.4" y="27.5">50k</text>
<text x="156.4" y="24.7">Ra11</text>
<text x="167" y="27.5">10k</text>
<text x="167" y="24.7">Ra13</text>
<text x="206.1" y="27.5">10k</text>
<text x="206.1" y="24.7">Ra41</text>
<text x="216.7" y="27.5">10k</text>
<text x="216.7" y="24.7">Ra43</text>
<text x="139" y="32.1">Da1</text>
<text x="147.3" y="33.4">104</text>
<text x="147.3" y="31.6">Ca1</text>
<text x="164.2" y="32.1">5k</text>
<text x="164.2" y="30.4">Ra12</text>
<text x="213.9" y="32.1">10k</text>
<text x="213.9" y="30.4">Ra42</text>
<text x="129.7" y="46.3">Fa2</text>
<text x="206.1" y="45.3">10k</text>
<text x="206.1" y="42.4">Ra51</text>
<text x="216.7" y="45.3">10k</text>
<text x="216.7" y="42.4">Ra53</text>
<text x="44.7" y="48.3">DC_CON_1</text>
<text x="80.2" y="48.3">DC_CON_2</text>
<text x="156.4" y="52.3">50k</text>
<text x="156.4" y="49.5">Ra21</text>
<text x="167" y="52.3">10k</text>
<text x="167" y="49.5">Ra23</text>
<text x="213.9" y="49.9">10k</text>
<text x="213.9" y="48.1">Ra52</text>
<text x="129.7" y="54.7">1.5A</text>
<text x="139" y="57">Da2</text>
<text x="147.3" y="58.2">104</text>
<text x="147.3" y="56.4">Ca2</text>
<text x="164.2" y="57">5k</text>
<text x="164.2" y="55.2">Ra22</text>
<text x="213.9" y="65.8">Ra62</text>
<text x="216.7" y="63">10k</text>
<text x="216.7" y="60.1">Ra63</text>
<text x="129.7" y="69.4">Fa3</text>
<text x="213.9" y="67.6">10k</text>
<text x="129.7" y="77.7">1.5A</text>
<text x="156.4" y="75.4">50k</text>
<text x="156.4" y="72.5">Ra31</text>
<text x="167" y="75.4">10k</text>
<text x="167" y="72.5">Ra33</text>
<text x="206.1" y="77.9">Ra71</text>
<text x="216.7" y="77.9">Ra73</text>
<text x="139" y="80">Da3</text>
<text x="147.3" y="81.2">104</text>
<text x="147.3" y="79.5">Ca3</text>
<text x="164.2" y="80">5k</text>
<text x="164.2" y="78.2">Ra32</text>
<text x="206.1" y="80.7">10k</text>
<text x="213.9" y="83.5">Ra72</text>
<text x="216.7" y="80.7">10k</text>
<text x="213.9" y="85.3">10k</text>
<text x="206.1" y="95.6">Ra81</text>
<text x="216.7" y="95.6">Ra83</text>
<text x="206.1" y="98.4">10k</text>
<text x="213.9" y="101.3">Ra82</text>
<text x="216.7" y="98.4">10k</text>
<text x="91.2" y="106.6">+5V</text>
<text x="213.9" y="103">10k</text>
<text x="62.4" y="113.8">C22</text>
<text x="87.8" y="113.7">1k</text>
<text x="52" y="117.2">D22</text>
<text x="60.3" y="120.4" transform="rotate(-90 60.3 120.4)">2200uF/35V</text>
<text x="113.9" y="124.5">U4</text>
<text x="140.2" y="123.8">104</text>
<text x="140.2" y="122">C41</text>
<text x="153.5" y="122.5">1k</text>
<text x="153.5" y="120.8">R41</text>
<text x="44.7" y="136.9">ISP</text>
<text x="107.4" y="136.7">R44</text>
<text x="113.9" y="135.1">MAX485</text>
<text x="153.5" y="136.7">1k</text>
<text x="153.5" y="134.9">R42</text>
<text x="107.4" y="138.5">10k</text>
<text x="34.6" y="161.5">10k</text>
<text x="34.6" y="159.7">R31</text>
<text x="54.6" y="158.5">C32</text>
<text x="126.4" y="156.4">U3</text>
<text x="54.6" y="167.3">C33</text>
<text x="54.6" y="163.1">22pF</text>
<text x="62.3" y="164.5">XT</text>
<text x="62.3" y="166.3">20MHz</text>
<text x="35.5" y="171.6">104</text>
<text x="35.5" y="169.8">C36</text>
<text x="54.6" y="172">22pF</text>
<text x="85.3" y="183.3">100uF</text>
<text x="85.3" y="181.5">C37</text>
<text x="92.5" y="183.3">100uF</text>
<text x="92.5" y="181.5">C31</text>
<text x="99.5" y="183.3">100uF</text>
<text x="99.5" y="181.5">C34</text>
<text x="106.7" y="183.3">100uF</text>
<text x="106.7" y="181.5">C35</text>
<text x="121" y="195.3">ATmega88PA</text>
</g>
<g font-size="1.6" fill="#262626">
<text x="121" y="25.2">DC0</text>
<text x="176.1" y="25.2">ADC0</text>
<text x="200.9" y="25.2">DC5</text>
<text x="224" y="25.2">ADC3</text>
<text x="135.3" y="41.2">GND</text>
<text x="144.2" y="41.2">GND</text>
<text x="161.9" y="41.2">GND</text>
<text x="211.6" y="39.4">GND</text>
<text x="200.9" y="42.9">DC6</text>
<text x="224" y="42.9">ADC4</text>
<text x="32.3" y="51.8">GND</text>
<text x="32.3" y="50">+12V_IN</text>
<text x="32.3" y="53.6">+5V_IN</text>
<text x="57.1" y="51.8">GND</text>
<text x="57.1" y="50">+12V_IN</text>
<text x="57.1" y="53.6">+5V_IN</text>
<text x="71.3" y="51.8">DC1</text>
<text x="71.3" y="53.6">DC2</text>
<text x="71.3" y="50">DC0</text>
<text x="121" y="50">DC1</text>
<text x="176.1" y="50">ADC1</text>
<text x="32.3" y="55.4">GND</text>
<text x="32.3" y="58.9">RS485B</text>
<text x="32.3" y="57.1">RS485A</text>
<text x="57.1" y="55.4">GND</text>
<text x="57.1" y="58.9">RS485B</text>
<text x="57.1" y="57.1">RS485A</text>
<text x="71.3" y="55.4">DC3</text>
<text x="71.3" y="57.1">DC4</text>
<text x="71.3" y="58.9">DC5</text>
<text x="211.6" y="57.1">GND</text>
<text x="32.3" y="64.2">IDC</text>
<text x="32.3" y="60.7">+3V3</text>
<text x="57.1" y="64.2">IDC</text>
<text x="57.1" y="60.7">+3V3</text>
<text x="71.3" y="62.4">Temp-</text>
<text x="71.3" y="60.7">DC6</text>
<text x="135.3" y="66">GND</text>
<text x="144.2" y="66">GND</text>
<text x="161.9" y="66">GND</text>
<text x="200.9" y="60.7">Temp-</text>
<text x="224" y="60.7">ADC5</text>
<text x="121" y="73.1">DC2</text>
<text x="176.1" y="73.1">ADC2</text>
<text x="211.6" y="74.8">GND</text>
<text x="200.9" y="78.4">DC3</text>
<text x="224" y="78.4">ADC6</text>
<text x="135.3" y="89">GND</text>
<text x="144.2" y="89">GND</text>
<text x="161.9" y="89">GND</text>
<text x="211.6" y="92.6">GND</text>
<text x="85.9" y="97.9">+5V</text>
<text x="200.9" y="96.1">DC4</text>
<text x="224" y="96.1">ADC7</text>
<text x="30.5" y="110.3">+5V_IN</text>
<text x="32.3" y="112.1">GND</text>
<text x="61" y="108.5">+5V</text>
<text x="211.6" y="110.3">GND</text>
<text x="130" y="115.6">VCC</text>
<text x="145.9" y="117.4">+5V_IN</text>
<text x="37.6" y="122.7">GND</text>
<text x="48.3" y="122.7">GND</text>
<text x="60.7" y="122.7">GND</text>
<text x="85.6" y="120.9">GND</text>
<text x="154.8" y="124.5">RS485B</text>
<text x="96.2" y="126.2">MCU_RX</text>
<text x="96.2" y="131.6">MCU_TX</text>
<text x="96.2" y="128">RS485D</text>
<text x="137.1" y="128">GND</text>
<text x="154.8" y="131.6">RS485A</text>
<text x="32.3" y="138.6">MISO</text>
<text x="32.3" y="140.4">SCK</text>
<text x="32.3" y="142.2">RST</text>
<text x="60.7" y="138.6">VCC</text>
<text x="60.7" y="140.4">MOSI</text>
<text x="60.7" y="142.2">GND</text>
<text x="57.1" y="147.5">GND</text>
<text x="105.1" y="145.7">GND</text>
<text x="124.6" y="145.7">GND</text>
<text x="151.3" y="145.7">GND</text>
<text x="32.4" y="152.8">VCC</text>
<text x="60.7" y="159.9">XTAL2</text>
<text x="113.9" y="158.1">MCU_RX</text>
<text x="113.9" y="159.9">MCU_TX</text>
<text x="113.9" y="161.7">RS485D</text>
<text x="37.6" y="165.2">RST</text>
<text x="113.9" y="163.4">IDC</text>
<text x="160.1" y="165.2">MISO</text>
<text x="160.1" y="167">SCK</text>
<text x="160.1" y="163.4">MOSI</text>
<text x="48.3" y="172.3">GND</text>
<text x="60.7" y="168.8">XTAL1</text>
<text x="160.1" y="168.8">XTAL1</text>
<text x="160.1" y="170.5">XTAL2</text>
<text x="32.3" y="175.9">GND</text>
<text x="113.9" y="175.9">VCC</text>
<text x="113.9" y="174.1">AREF</text>
<text x="115.7" y="179.4">ADC6</text>
<text x="160.1" y="174.1">ADC0</text>
<text x="160.1" y="175.9">ADC1</text>
<text x="160.1" y="177.6">ADC2</text>
<text x="160.1" y="179.4">ADC3</text>
<text x="113.9" y="184.7">GND</text>
<text x="115.7" y="181.2">ADC7</text>
<text x="160.1" y="184.7">RST</text>
<text x="160.1" y="181.2">ADC4</text>
<text x="160.1" y="182.9">ADC5</text>
<text x="171.1" y="184.7">+5V</text>
<text x="82" y="191.8">GND</text>
<text x="89.1" y="191.8">GND</text>
<text x="96.2" y="191.8">GND</text>
<text x="103.3" y="191.8">GND</text>
<text x="113.9" y="186.5">GND</text>
<text x="113.9" y="188.3">GND</text>
<text x="161.9" y="188.3">VCC</text>
<text x="161.9" y="190">VCC</text>
</g>
<text font-size="1.3" fill="#4c4c4c" x="63.2" y="115.3">+</text>
</svg>
